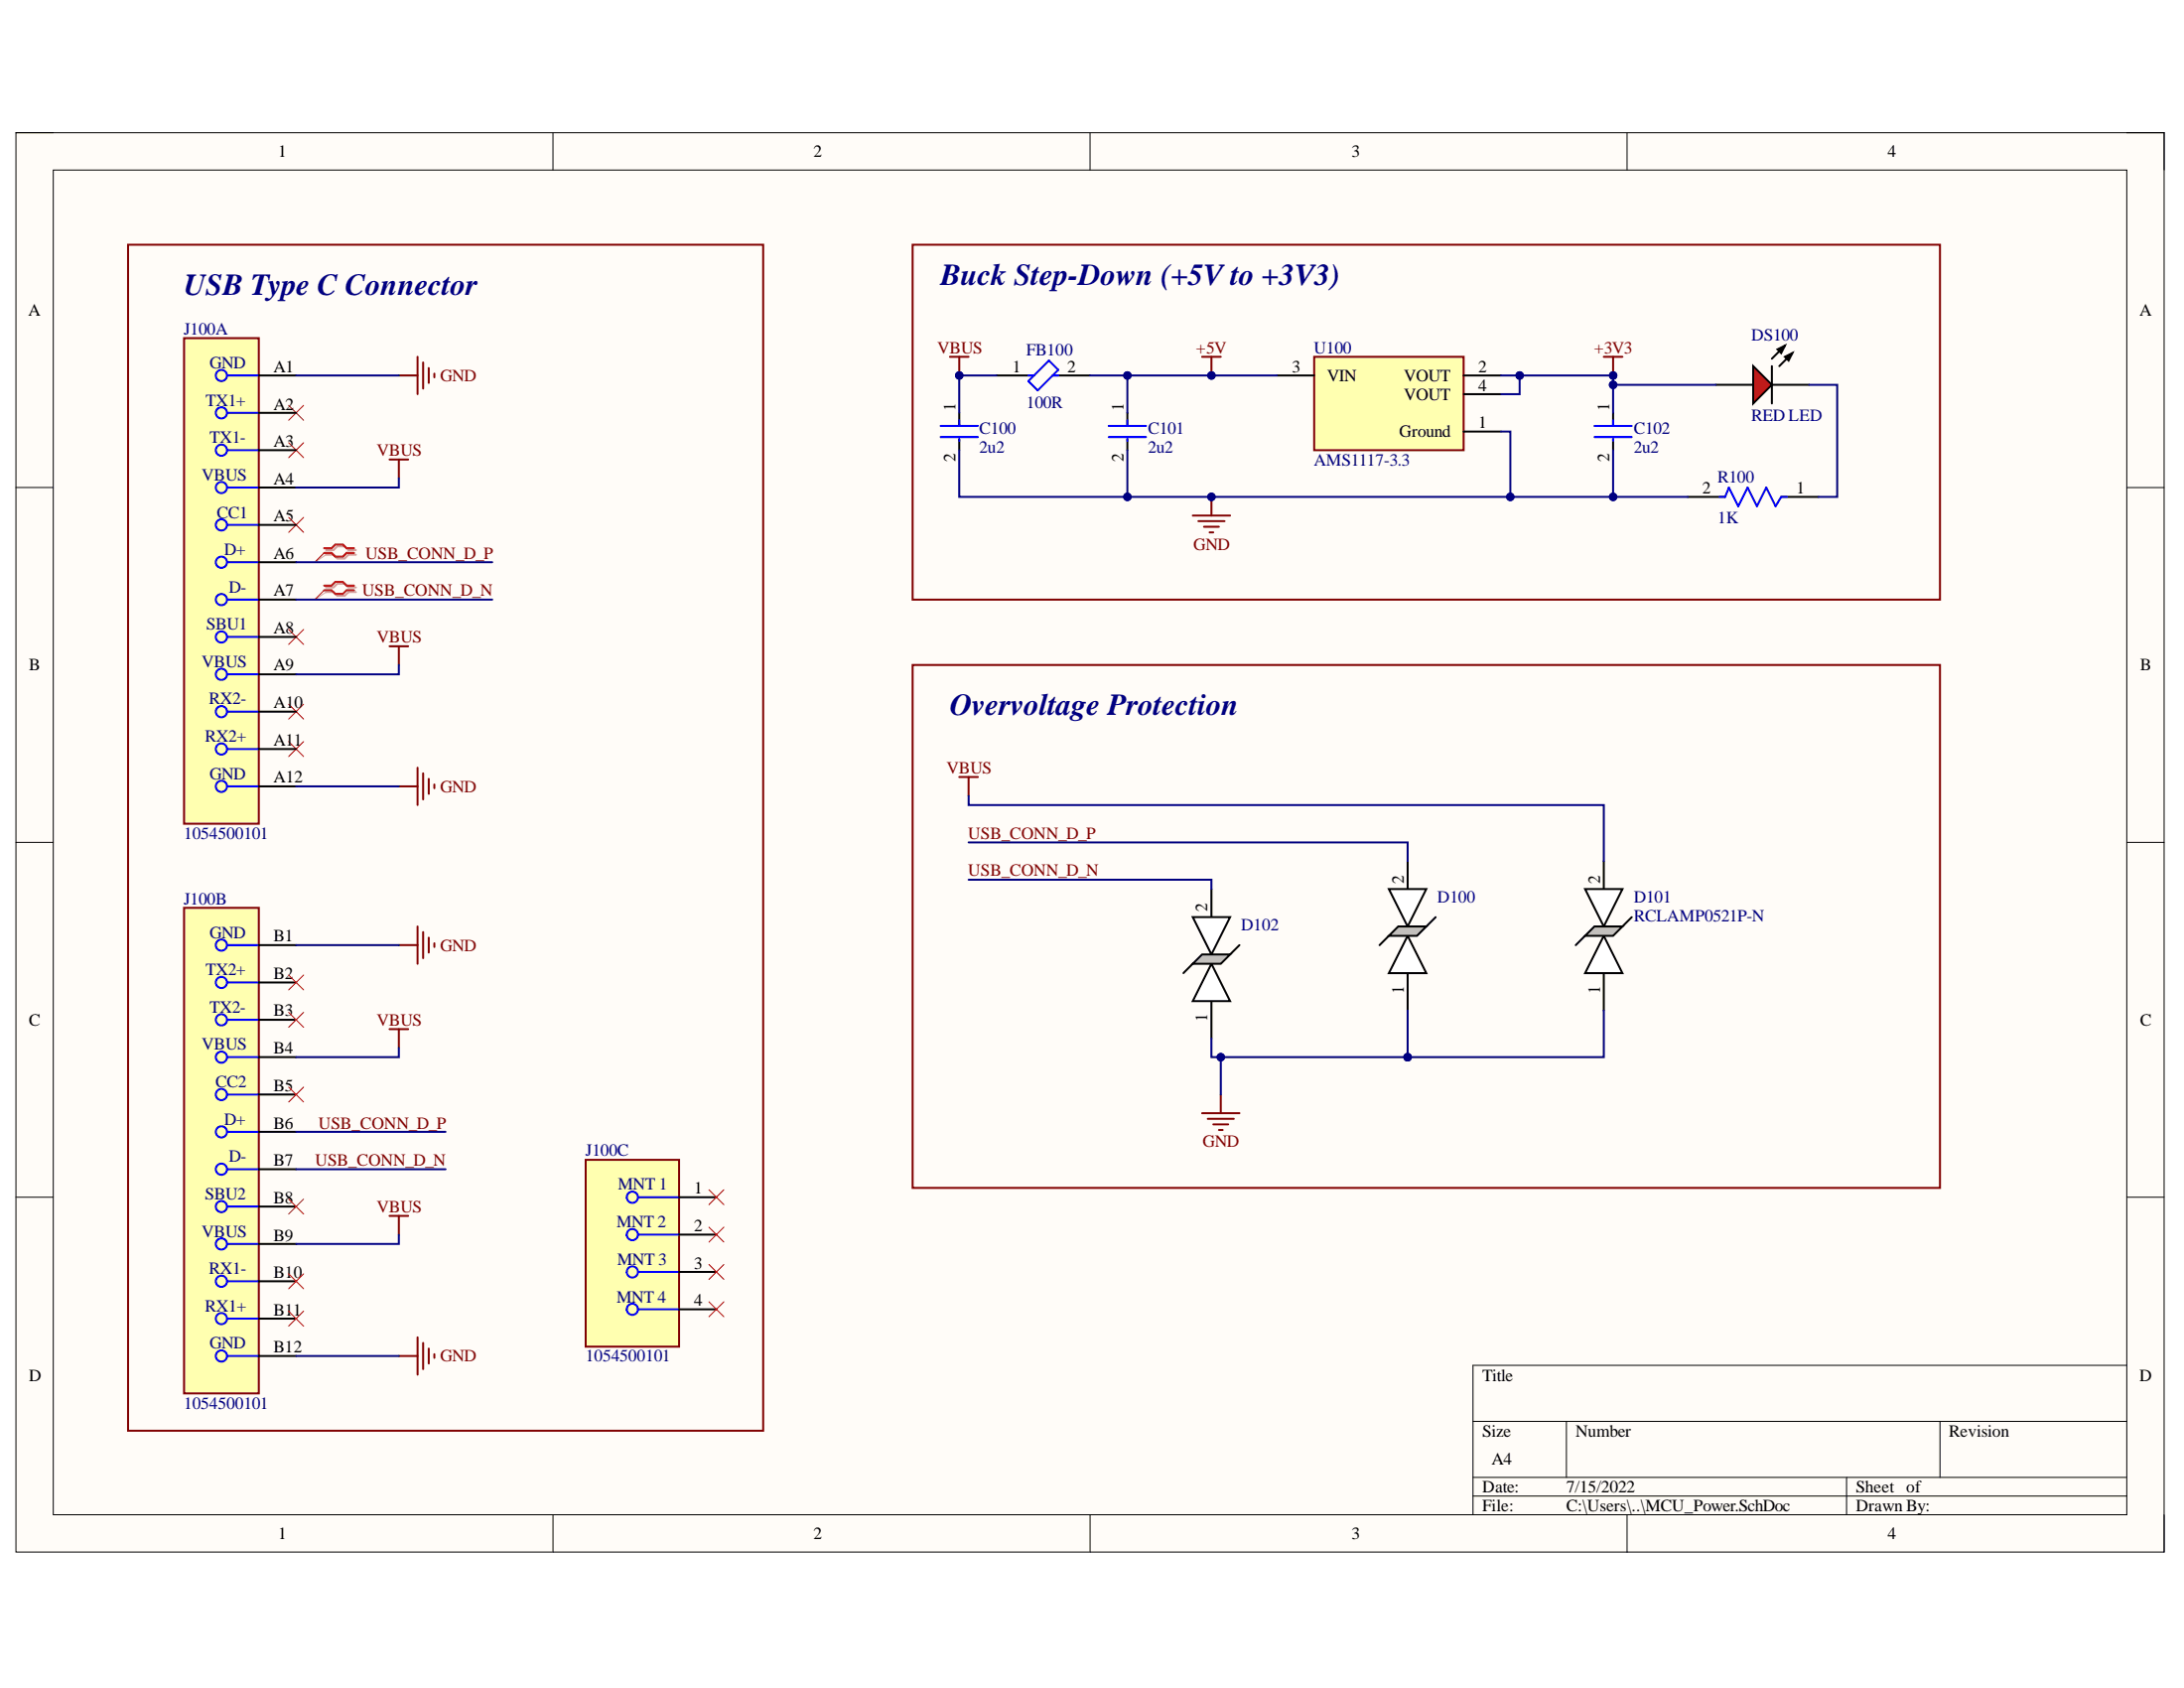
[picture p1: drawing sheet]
<svg xmlns="http://www.w3.org/2000/svg" width="279mm" height="216mm" viewBox="0 0 279 216" stroke-linecap="round" stroke-linejoin="round" font-family="sans-serif">
<path d="M2 17h274.9v181.5h-274.9z" fill-rule="evenodd" fill="#fffcf8"/>
<path d="M2 17h274.9v181.5h-274.9z" fill="none" stroke="#000" stroke-width=".13"/>
<path d="M6.8 21.8h265.3v171.9h-265.3z" fill-rule="evenodd" fill="#fffcf8"/>
<g fill="none" stroke="#000" stroke-width=".13">
<path d="M2 17h4.8M70.7 17v4.8M139.4 17v4.8M208.1 17v4.8M272.1 17h4.8v4.8M6.8 21.8h265.3v171.9h-265.3zM2 62.4h4.8M272.1 62.4h4.8M2 107.7h4.8M272.1 107.7h4.8M2 153.1h4.8M272.1 153.1h4.8"/>
<path d="M272.1 174.6h-83.7v19.1M70.7 193.7v4.8M139.5 193.7v4.8M188.4 181.8h83.7M188.4 189h83.7M188.4 191.4h83.7M200.4 181.8v7.2M208.1 193.7v4.8M236.2 189v4.7M248.2 181.8v7.2M276.9 193.7v4.8"/>
</g>
<path d="M153.8 45.6h2.4M155 45.6v2.4" fill="none" stroke="#800000" stroke-width=".25"/>
<circle cx="155" cy="48" r=".48" fill="#000080"/>
<circle cx="155" cy="48" r=".48" fill="none" stroke="#000080" stroke-width=".13"/>
<path d="M152.6 65.9h4.8M153.3 66.7h3.4M154 67.4h1.9M154.7 68.1h.5M155 63.6v2.3" fill="none" stroke="#800000" stroke-width=".25"/>
<circle cx="155" cy="63.6" r=".48" fill="#000080"/>
<circle cx="155" cy="63.6" r=".48" fill="none" stroke="#000080" stroke-width=".13"/>
<path d="M168.1 45.6h19.1v12h-19.1z" fill-rule="evenodd" fill="#ffffb0"/>
<path d="M168.1 45.6h19.1v12h-19.1zM205.2 45.6h2.4M206.4 45.6v2.4" fill="none" stroke="#800000" stroke-width=".25"/>
<path d="M122.7 52.8v1.7M122.7 56.1v1.5M127.5 48h4.8M134.7 48h4.7M144.2 52.8v1.7M144.2 56.1v1.5M163.3 48h4.8M187.2 48h4.8M187.2 50.4h4.8M187.2 55.2h4.8M206.4 52.8v1.7M206.4 56.1v1.5" fill="none" stroke="#000" stroke-width=".25"/>
<path d="M36.9 51.8l1.9 2M36.9 56.6l1.9 1.9M38.8 51.8l-1.9 2M38.8 56.6l-1.9 1.9M36.9 66.2l1.9 1.9M38.8 66.2l-1.9 1.9M36.9 80.5l1.9 1.9M36.9 90.1l1.9 1.9M36.9 94.8l1.9 2M38.8 80.5l-1.9 1.9M38.8 90.1l-1.9 1.9M38.8 94.8l-1.9 2" fill="none" stroke="#f00" stroke-width=".13"/>
<g fill="none" stroke="#00f" stroke-width=".25">
<path d="M120.3 54.5h4.8M120.3 55.9h4.8M122.7 53.8v.7M122.7 56.1v.3M131.6 48.7l2.6-2.6 1.2 1.2-2.6 2.6zM131.6 48h.7M134.7 48h.7M141.8 54.5h4.8M141.8 55.9h4.8M144.2 53.8v.7M144.2 56.1v.3M204 54.5h4.8"/>
<path d="M204 55.9h4.8M206.4 53.8v.7M206.4 56.1v.3"/>
</g>
<circle cx="206.4" cy="48" r=".48" fill="#000080"/>
<circle cx="206.4" cy="48" r=".48" fill="none" stroke="#000080" stroke-width=".13"/>
<path d="M219.5 49.2h4.8M226.7 49.2h4.8" fill="none" stroke="#000" stroke-width=".25"/>
<path d="M224.3 46.8l2.4 2.4-2.4 2.4z" fill="#f00"/>
<path d="M224.3 46.8l2.4 2.4-2.4 2.4zM226.7 46.8v4.8M227.4 44.7l.9-.5-.4 1zM228.3 45.6l1-.4-.5 .9zM228.3 44.2l-1.6 1.7M229.3 45.2l-1.7 1.6M215.9 63.6h4.8M227.9 63.6h4.7" fill="none" stroke="#000" stroke-width=".25"/>
<path d="M227.4 44.7l.9-.5-.4 1zM228.3 45.6l1-.4-.5 .9z" fill="#000"/>
<path d="M220 63.6h.7l.5-1.2 1.2 2.3 1.2-2.3 1.2 2.3 1.2-2.3 1.2 2.3 .7-1.1h.7" fill="none" stroke="#00f" stroke-width=".25"/>
<path d="M121.5 45.6h2.4M122.7 45.6v2.4" fill="none" stroke="#800000" stroke-width=".25"/>
<circle cx="122.7" cy="48" r=".48" fill="#000080"/>
<circle cx="122.7" cy="48" r=".48" fill="none" stroke="#000080" stroke-width=".13"/>
<path d="M49.8 58.8h2.4M51 58.8v2.4M53.4 98.2v4.8M54.1 98.9v3.4M54.9 99.6v1.9M51 100.6h2.4M55.6 100.3v.5" fill="none" stroke="#800000" stroke-width=".25"/>
<path d="M23.5 43.2h9.6v62.2h-9.6z" fill-rule="evenodd" fill="#ffffb0"/>
<path d="M23.5 43.2h9.6v62.2h-9.6z" fill="none" stroke="#800000" stroke-width=".25"/>
<g fill="none" stroke="#00f" stroke-width=".25">
<path d="M29 48h4.1M29 52.8h4.1M29 57.6h4.1M29 62.4h4.1M29 67.1h4.1M29 71.9h4.1M29 76.7h4.1M29 81.5h4.1M29 86.2h4.1M29 91h4.1M29 95.8h4.1M29 100.6h4.1"/>
<circle cx="28.3" cy="52.8" r=".72"/>
<circle cx="28.3" cy="48" r=".72"/>
<circle cx="28.3" cy="57.6" r=".72"/>
<circle cx="28.3" cy="62.4" r=".72"/>
<circle cx="28.3" cy="71.9" r=".72"/>
<circle cx="28.3" cy="76.7" r=".72"/>
<circle cx="28.3" cy="67.1" r=".72"/>
<circle cx="28.3" cy="81.5" r=".72"/>
<circle cx="28.3" cy="91" r=".72"/>
<circle cx="28.3" cy="86.2" r=".72"/>
<circle cx="28.3" cy="95.8" r=".72"/>
<circle cx="28.3" cy="100.6" r=".72"/>
</g>
<path d="M33.1 48h4.8M33.1 52.8h4.8M33.1 57.6h4.8M33.1 62.4h4.8M33.1 67.1h4.8M33.1 71.9h4.8M33.1 76.7h4.8M33.1 81.5h4.8M33.1 86.2h4.8M33.1 91h4.8M33.1 95.8h4.8M33.1 100.6h4.8" fill="none" stroke="#000" stroke-width=".25"/>
<path d="M23.5 116.1h9.6v62.1h-9.6z" fill-rule="evenodd" fill="#ffffb0"/>
<path d="M23.5 116.1h9.6v62.1h-9.6z" fill="none" stroke="#800000" stroke-width=".25"/>
<g fill="none" stroke="#00f" stroke-width=".25">
<path d="M29 120.9h4.1M29 125.7h4.1M29 130.4h4.1M29 135.2h4.1M29 140h4.1M29 144.8h4.1M29 149.5h4.1M29 154.3h4.1M29 159.1h4.1M29 163.9h4.1M29 168.7h4.1M29 173.4h4.1"/>
<circle cx="28.3" cy="135.2" r=".72"/>
<circle cx="28.3" cy="125.7" r=".72"/>
<circle cx="28.3" cy="120.9" r=".72"/>
<circle cx="28.3" cy="140" r=".72"/>
<circle cx="28.3" cy="130.4" r=".72"/>
<circle cx="28.3" cy="154.3" r=".72"/>
<circle cx="28.3" cy="144.8" r=".72"/>
<circle cx="28.3" cy="149.5" r=".72"/>
<circle cx="28.3" cy="159.1" r=".72"/>
<circle cx="28.3" cy="168.7" r=".72"/>
<circle cx="28.3" cy="163.9" r=".72"/>
<circle cx="28.3" cy="173.4" r=".72"/>
</g>
<path d="M33.1 120.9h4.8M33.1 125.7h4.8M33.1 130.4h4.8M33.1 135.2h4.8M33.1 140h4.8M33.1 144.8h4.8M33.1 149.5h4.8M33.1 154.3h4.8M33.1 159.1h4.8M33.1 163.9h4.8M33.1 168.7h4.8M33.1 173.4h4.8" fill="none" stroke="#000" stroke-width=".25"/>
<path d="M74.9 148.4h12v23.8h-12z" fill-rule="evenodd" fill="#ffffb0"/>
<g fill="none" stroke="#800000" stroke-width=".25">
<path d="M51 48h2.4M53.4 45.6v4.8M54.1 46.4v3.3M54.9 47.1v1.9M55.6 47.8v.5M49.8 82.7h2.4M51 82.7v2.4M122.7 99.4h2.4M123.9 99.4v2.4M53.4 118.5v4.8M54.1 119.2v3.4M54.9 119.9v1.9"/>
<path d="M49.8 131.6h2.4M51 131.6v2.4M51 120.9h2.4M55.6 120.6v.5M156.2 140v2.4M49.8 155.5h2.4M51 155.5v2.4M74.9 148.4h12v23.8h-12zM153.8 142.4h4.8M154.5 143.1h3.3M155.2 143.8h1.9M155.9 144.5h.5"/>
<path d="M51 173.4h2.4M53.4 171v4.8M54.1 171.8v3.3M54.9 172.5v1.9M55.6 173.2v.5"/>
</g>
<g fill="none" stroke="#00f" stroke-width=".25">
<path d="M81.6 153.1h5.3M81.6 157.9h5.3M81.6 162.7h5.3M81.6 167.5h5.3"/>
<circle cx="80.9" cy="157.9" r=".72"/>
<circle cx="80.9" cy="153.1" r=".72"/>
<circle cx="80.9" cy="167.5" r=".72"/>
<circle cx="80.9" cy="162.7" r=".72"/>
</g>
<path d="M155 113.7v4.8M155 128.1v4.7M86.9 153.1h4.8M86.9 157.9h4.8M86.9 162.7h4.8M86.9 167.5h4.8" fill="none" stroke="#000" stroke-width=".25"/>
<g fill="none" stroke="#f00" stroke-width=".13">
<path d="M36.9 124.7l1.9 1.9M36.9 129.5l1.9 1.9M36.9 139l1.9 1.9M38.8 124.7l-1.9 1.9M38.8 129.5l-1.9 1.9M38.8 139l-1.9 1.9M36.9 153.4l1.9 1.9M38.8 153.4l-1.9 1.9M90.7 152.2l1.9 1.9M90.7 157l1.9 1.9M92.6 152.2l-1.9 1.9M92.6 157l-1.9 1.9"/>
<path d="M36.9 162.9l1.9 1.9M36.9 167.7l1.9 1.9M38.8 162.9l-1.9 1.9M38.8 167.7l-1.9 1.9M90.7 161.7l1.9 1.9M90.7 166.5l1.9 1.9M92.6 161.7l-1.9 1.9M92.6 166.5l-1.9 1.9"/>
</g>
<path d="M152.6 117.3h4.8l-2.4 4.8z" fill="#fff"/>
<path d="M152.6 117.3h4.8l-2.4 4.8z" fill="none" stroke="#000" stroke-width=".25"/>
<path d="M155 123.3l2.4 4.8h-4.8z" fill="#fff"/>
<path d="M155 123.3l2.4 4.8h-4.8z" fill="none" stroke="#000" stroke-width=".25"/>
<path d="M152.6 123.3l1.2-1.2h3.6l-1.2 1.2z" fill-rule="evenodd" fill="#c0c0c0"/>
<path d="M180.1 110.1v4.8M152.6 123.3l1.2-1.2h3.6l-1.2 1.2zM152.6 123.3l-1.2 1.2M158.6 120.9l-1.2 1.2M180.1 124.5v4.7" fill="none" stroke="#000" stroke-width=".25"/>
<path d="M177.7 113.7h4.8l-2.4 4.8z" fill="#fff"/>
<path d="M177.7 113.7h4.8l-2.4 4.8z" fill="none" stroke="#000" stroke-width=".25"/>
<path d="M180.1 119.7l2.4 4.8h-4.8z" fill="#fff"/>
<path d="M180.1 119.7l2.4 4.8h-4.8z" fill="none" stroke="#000" stroke-width=".25"/>
<path d="M177.7 119.7l1.2-1.2h3.6l-1.2 1.2z" fill-rule="evenodd" fill="#c0c0c0"/>
<path d="M177.7 119.7l1.2-1.2h3.6l-1.2 1.2zM177.7 119.7l-1.2 1.2M183.7 117.3l-1.2 1.2M205.2 110.1v4.8M205.2 124.5v4.7" fill="none" stroke="#000" stroke-width=".25"/>
<path d="M202.8 113.7h4.8l-2.4 4.8z" fill="#fff"/>
<path d="M202.8 113.7h4.8l-2.4 4.8z" fill="none" stroke="#000" stroke-width=".25"/>
<path d="M205.2 119.7l2.4 4.8h-4.8z" fill="#fff"/>
<path d="M205.2 119.7l2.4 4.8h-4.8z" fill="none" stroke="#000" stroke-width=".25"/>
<path d="M202.8 119.7l1.2-1.2h3.6l-1.2 1.2z" fill-rule="evenodd" fill="#c0c0c0"/>
<path d="M202.8 119.7l1.2-1.2h3.6l-1.2 1.2zM202.8 119.7l-1.2 1.2M208.8 117.3l-1.2 1.2" fill="none" stroke="#000" stroke-width=".25"/>
<path d="M41.7 70.4h1l.4-.5h1l.5 .5h.9M41.7 71h1l.4 .4h1l.5-.4h.9M41.7 75.1h1l.4-.4h1l.5 .4h.9M41.7 75.7h1l.4 .5h1l.5-.5h.9" fill="none" stroke="#d0a19e" stroke-width=".25"/>
<path d="M41.7 71l-1.4 .9M41.7 75.7l-1.4 1" fill="none" stroke="#d0a19e" stroke-width=".13"/>
<path d="M41.5 70.1h.9l.5-.5h1l.4 .5h1M41.5 70.7h.9l.5 .5h1l.4-.5h1M41.5 74.9h.9l.5-.5h1l.4 .5h1M41.5 75.5h.9l.5 .5h1l.4-.5h1" fill="none" stroke="#f00" stroke-width=".25"/>
<path d="M41.5 70.7l-1.2 1.2M41.5 75.5l-1.2 1.2" fill="none" stroke="#f00" stroke-width=".13"/>
<path d="M16.4 31.3h81.2v151.7h-81.2zM116.8 31.3h131.4v45.4h-131.4zM116.8 85.1h131.4v66.8h-131.4z" fill="none" stroke="#800000" stroke-width=".25"/>
<path d="M127.5 48h-4.8v4.8" fill="none" stroke="#000080" stroke-width=".25"/>
<circle cx="122.7" cy="48" r=".48" fill="#000080"/>
<circle cx="122.7" cy="48" r=".48" fill="none" stroke="#000080" stroke-width=".13"/>
<path d="M122.7 57.6v6h21.5v-6" fill="none" stroke="#000080" stroke-width=".25"/>
<circle cx="144.2" cy="63.6" r=".48" fill="#000080"/>
<circle cx="144.2" cy="63.6" r=".48" fill="none" stroke="#000080" stroke-width=".13"/>
<path d="M139.4 48h4.8" fill="none" stroke="#000080" stroke-width=".25"/>
<circle cx="144.2" cy="48" r=".48" fill="#000080"/>
<circle cx="144.2" cy="48" r=".48" fill="none" stroke="#000080" stroke-width=".13"/>
<path d="M163.3 48h-19.1v4.8" fill="none" stroke="#000080" stroke-width=".25"/>
<circle cx="155" cy="48" r=".48" fill="#000080"/>
<circle cx="155" cy="48" r=".48" fill="none" stroke="#000080" stroke-width=".13"/>
<circle cx="144.2" cy="48" r=".48" fill="#000080"/>
<circle cx="144.2" cy="48" r=".48" fill="none" stroke="#000080" stroke-width=".13"/>
<path d="M192 55.2h1.2v8.4h-49" fill="none" stroke="#000080" stroke-width=".25"/>
<circle cx="144.2" cy="63.6" r=".48" fill="#000080"/>
<circle cx="144.2" cy="63.6" r=".48" fill="none" stroke="#000080" stroke-width=".13"/>
<circle cx="155" cy="63.6" r=".48" fill="#000080"/>
<circle cx="155" cy="63.6" r=".48" fill="none" stroke="#000080" stroke-width=".13"/>
<circle cx="193.2" cy="63.6" r=".48" fill="#000080"/>
<circle cx="193.2" cy="63.6" r=".48" fill="none" stroke="#000080" stroke-width=".13"/>
<path d="M192 48h2.4v2.4h-2.4" fill="none" stroke="#000080" stroke-width=".25"/>
<circle cx="194.4" cy="48" r=".48" fill="#000080"/>
<circle cx="194.4" cy="48" r=".48" fill="none" stroke="#000080" stroke-width=".13"/>
<path d="M194.4 48h12v4.8" fill="none" stroke="#000080" stroke-width=".25"/>
<circle cx="194.4" cy="48" r=".48" fill="#000080"/>
<circle cx="194.4" cy="48" r=".48" fill="none" stroke="#000080" stroke-width=".13"/>
<circle cx="206.4" cy="48" r=".48" fill="#000080"/>
<circle cx="206.4" cy="48" r=".48" fill="none" stroke="#000080" stroke-width=".13"/>
<circle cx="206.4" cy="49.2" r=".48" fill="#000080"/>
<circle cx="206.4" cy="49.2" r=".48" fill="none" stroke="#000080" stroke-width=".13"/>
<path d="M206.4 57.6v6h-13.2" fill="none" stroke="#000080" stroke-width=".25"/>
<circle cx="206.4" cy="63.6" r=".48" fill="#000080"/>
<circle cx="206.4" cy="63.6" r=".48" fill="none" stroke="#000080" stroke-width=".13"/>
<circle cx="193.2" cy="63.6" r=".48" fill="#000080"/>
<circle cx="193.2" cy="63.6" r=".48" fill="none" stroke="#000080" stroke-width=".13"/>
<path d="M231.5 49.2h3.5v14.4h-2.4M206.4 63.6h9.5" fill="none" stroke="#000080" stroke-width=".25"/>
<circle cx="206.4" cy="63.6" r=".48" fill="#000080"/>
<circle cx="206.4" cy="63.6" r=".48" fill="none" stroke="#000080" stroke-width=".13"/>
<g fill="none" stroke="#000080" stroke-width=".25">
<path d="M37.9 48h13.1M206.4 49.2h13.1M37.9 71.9h25.1M37.9 76.7h25.1M51 61.2v1.2h-13.1M51 85.1v1.1h-13.1M37.9 100.6h13.1M37.9 120.9h13.1M51 134v1.2h-13.1M37.9 144.8h19.1M37.9 149.5h19.1M51 157.9v1.2h-13.1"/>
<path d="M37.9 173.4h13.1"/>
</g>
<circle cx="206.4" cy="49.2" r=".48" fill="#000080"/>
<circle cx="206.4" cy="49.2" r=".48" fill="none" stroke="#000080" stroke-width=".13"/>
<path d="M156.2 135.2v4.8" fill="none" stroke="#000080" stroke-width=".25"/>
<circle cx="156.2" cy="135.2" r=".48" fill="#000080"/>
<circle cx="156.2" cy="135.2" r=".48" fill="none" stroke="#000080" stroke-width=".13"/>
<path d="M180.1 129.2v6" fill="none" stroke="#000080" stroke-width=".25"/>
<circle cx="180.1" cy="135.2" r=".48" fill="#000080"/>
<circle cx="180.1" cy="135.2" r=".48" fill="none" stroke="#000080" stroke-width=".13"/>
<path d="M205.2 129.2v6h-25.1" fill="none" stroke="#000080" stroke-width=".25"/>
<circle cx="180.1" cy="135.2" r=".48" fill="#000080"/>
<circle cx="180.1" cy="135.2" r=".48" fill="none" stroke="#000080" stroke-width=".13"/>
<path d="M123.9 107.7h56.2v2.4M123.9 101.8v1.2h81.3v7.1M155 132.8v2.4h25.1" fill="none" stroke="#000080" stroke-width=".25"/>
<circle cx="156.2" cy="135.2" r=".48" fill="#000080"/>
<circle cx="156.2" cy="135.2" r=".48" fill="none" stroke="#000080" stroke-width=".13"/>
<circle cx="180.1" cy="135.2" r=".48" fill="#000080"/>
<circle cx="180.1" cy="135.2" r=".48" fill="none" stroke="#000080" stroke-width=".13"/>
<path d="M123.9 112.5h31.1v1.2" fill="none" stroke="#000080" stroke-width=".25"/>
<g font-size="3.9" fill="#000080">
<text x="23.5" y="37.7">USB Type C Connector</text>
<text x="120.3" y="36.5">Buck Step-Down (+5V to +3V3)</text>
<text x="121.5" y="91.4">Overvoltage Protection</text>
</g>
<g font-size="2.2">
<text x="35.6" y="20.1">1</text>
<text x="104.1" y="20.1">2</text>
<text x="172.9" y="20.1">3</text>
<text x="241.5" y="20.1">4</text>
<text x="3.6" y="40.4">A</text>
<text x="273.7" y="40.4">A</text>
<text x="35" y="47.6">A1</text>
<text x="129.5" y="47.6">1</text>
<text x="136.5" y="47.6">2</text>
<text x="165.3" y="47.6">3</text>
<text x="189.1" y="47.6">2</text>
<text x="35" y="52.4">A2</text>
<text x="122.3" y="52.6" transform="rotate(-90 122.3 52.6)">1</text>
<text x="143.7" y="52.6" transform="rotate(-90 143.7 52.6)">1</text>
<text x="169.8" y="48.8">VIN</text>
<text x="179.6" y="48.8">VOUT</text>
<text x="179.6" y="51.2">VOUT</text>
<text x="189.1" y="50">4</text>
<text x="205.9" y="52.6" transform="rotate(-90 205.9 52.6)">1</text>
<text x="35" y="57.1">A3</text>
<text x="122.3" y="59.1" transform="rotate(-90 122.3 59.1)">2</text>
<text x="143.7" y="59.1" transform="rotate(-90 143.7 59.1)">2</text>
<text x="179" y="55.9">Ground</text>
<text x="189.1" y="54.8">1</text>
<text x="205.9" y="59.1" transform="rotate(-90 205.9 59.1)">2</text>
<text x="35" y="61.9">A4</text>
<text x="217.8" y="63.1">2</text>
<text x="229.8" y="63.1">1</text>
<text x="35" y="66.7">A5</text>
<text x="35" y="71.5">A6</text>
<text x="35" y="76.2">A7</text>
<text x="35" y="81">A8</text>
<text x="3.7" y="85.8">B</text>
<text x="35" y="85.8">A9</text>
<text x="273.8" y="85.8">B</text>
<text x="35" y="90.6">A10</text>
<text x="35" y="95.4">A11</text>
<text x="35" y="100.1">A12</text>
<text x="179.6" y="113" transform="rotate(-90 179.6 113)">2</text>
<text x="204.7" y="113" transform="rotate(-90 204.7 113)">2</text>
<text x="154.5" y="116.6" transform="rotate(-90 154.5 116.6)">2</text>
<text x="35" y="120.4">B1</text>
<text x="35" y="125.2">B2</text>
<text x="3.7" y="131.2">C</text>
<text x="35" y="130">B3</text>
<text x="154.5" y="130.7" transform="rotate(-90 154.5 130.7)">1</text>
<text x="179.6" y="127.2" transform="rotate(-90 179.6 127.2)">1</text>
<text x="204.7" y="127.2" transform="rotate(-90 204.7 127.2)">1</text>
<text x="273.8" y="131.2">C</text>
<text x="35" y="134.8">B4</text>
<text x="35" y="139.5">B5</text>
<text x="35" y="144.3">B6</text>
<text x="35" y="149.1">B7</text>
<text x="35" y="153.9">B8</text>
<text x="88.8" y="152.7">1</text>
<text x="35" y="158.7">B9</text>
<text x="88.8" y="157.4">2</text>
<text x="35" y="163.4">B10</text>
<text x="88.8" y="162.3">3</text>
<text x="88.8" y="167">4</text>
<text x="35" y="168.3">B11</text>
<text x="35" y="173">B12</text>
<text x="3.7" y="176.6">D</text>
<text x="189.6" y="176.6">Title</text>
<text x="273.7" y="176.6">D</text>
<text x="189.6" y="183.7">Size</text>
<text x="201.6" y="183.7">Number</text>
<text x="249.3" y="183.7">Revision</text>
<text x="189.6" y="190.9">Date:</text>
<text x="190.8" y="187.4">A4</text>
<text x="200.4" y="190.9">7/15/2022</text>
<text x="237.4" y="190.9">Sheet of</text>
<text x="35.6" y="196.9">1</text>
<text x="104.1" y="196.9">2</text>
<text x="172.9" y="196.9">3</text>
<text x="189.6" y="193.3">File:</text>
<text x="200.4" y="193.3">C:\Users\..\MCU_Power.SchDoc</text>
<text x="237.4" y="193.3">Drawn By:</text>
<text x="241.5" y="196.9">4</text>
</g>
<g font-size="2.2" fill="#000080">
<text x="23.5" y="42.8">J100A</text>
<text x="26.8" y="47.1">GND</text>
<text x="131.3" y="45.5">FB100</text>
<text x="168.1" y="45.2">U100</text>
<text x="224.1" y="43.5">DS100</text>
<text x="26.3" y="51.9">TX1+</text>
<text x="131.3" y="52.1">100R</text>
<text x="224.1" y="53.8">RED LED</text>
<text x="26.8" y="56.7">TX1-</text>
<text x="125.3" y="55.5">C100</text>
<text x="125.3" y="57.9">2u2</text>
<text x="146.9" y="55.5">C101</text>
<text x="146.9" y="57.9">2u2</text>
<text x="168.1" y="59.6">AMS1117-3.3</text>
<text x="209" y="55.5">C102</text>
<text x="209" y="57.9">2u2</text>
<text x="25.8" y="61.4">VBUS</text>
<text x="219.7" y="61.7">R100</text>
<text x="27.7" y="66.2">CC1</text>
<text x="28.7" y="71">D+</text>
<text x="219.7" y="66.9">1K</text>
<text x="29.3" y="75.8">D-</text>
<text x="26.4" y="80.5">SBU1</text>
<text x="25.8" y="85.3">VBUS</text>
<text x="26.2" y="94.9">RX2+</text>
<text x="26.7" y="90.1">RX2-</text>
<text x="26.8" y="99.6">GND</text>
<text x="23.5" y="107.3">1054500101</text>
<text x="23.5" y="115.7">J100B</text>
<text x="158.8" y="119">D102</text>
<text x="183.9" y="115.4">D100</text>
<text x="209" y="115.4">D101</text>
<text x="209" y="117.8">RCLAMP0521P-N</text>
<text x="26.3" y="124.7">TX2+</text>
<text x="26.8" y="120">GND</text>
<text x="26.8" y="129.6">TX2-</text>
<text x="25.8" y="134.3">VBUS</text>
<text x="27.6" y="139.1">CC2</text>
<text x="28.7" y="143.8">D+</text>
<text x="29.3" y="148.7">D-</text>
<text x="74.9" y="147.9">J100C</text>
<text x="26.2" y="153.4">SBU2</text>
<text x="79.1" y="152.2">MNT 1</text>
<text x="25.8" y="158.2">VBUS</text>
<text x="78.9" y="157">MNT 2</text>
<text x="79" y="161.8">MNT 3</text>
<text x="26.2" y="167.8">RX1+</text>
<text x="26.7" y="162.9">RX1-</text>
<text x="78.9" y="166.6">MNT 4</text>
<text x="26.8" y="172.5">GND</text>
<text x="74.9" y="174.2">1054500101</text>
<text x="23.5" y="180.2">1054500101</text>
</g>
<g font-size="2.2" fill="#800000">
<text x="119.9" y="45.2">VBUS</text>
<text x="153" y="45.2">+5V</text>
<text x="203.9" y="45.2">+3V3</text>
<text x="56.3" y="48.8">GND</text>
<text x="48.2" y="58.3">VBUS</text>
<text x="46.8" y="71.5">USB_CONN_D_P</text>
<text x="152.7" y="70.3">GND</text>
<text x="46.3" y="76.2">USB_CONN_D_N</text>
<text x="48.2" y="82.2">VBUS</text>
<text x="56.3" y="101.3">GND</text>
<text x="121.1" y="99">VBUS</text>
<text x="123.9" y="107.3">USB_CONN_D_P</text>
<text x="123.9" y="112.1">USB_CONN_D_N</text>
<text x="56.3" y="121.6">GND</text>
<text x="48.2" y="131.2">VBUS</text>
<text x="40.3" y="149.1">USB_CONN_D_N</text>
<text x="40.8" y="144.3">USB_CONN_D_P</text>
<text x="153.9" y="146.7">GND</text>
<text x="48.2" y="155.1">VBUS</text>
<text x="56.3" y="174.2">GND</text>
</g>
</svg>
